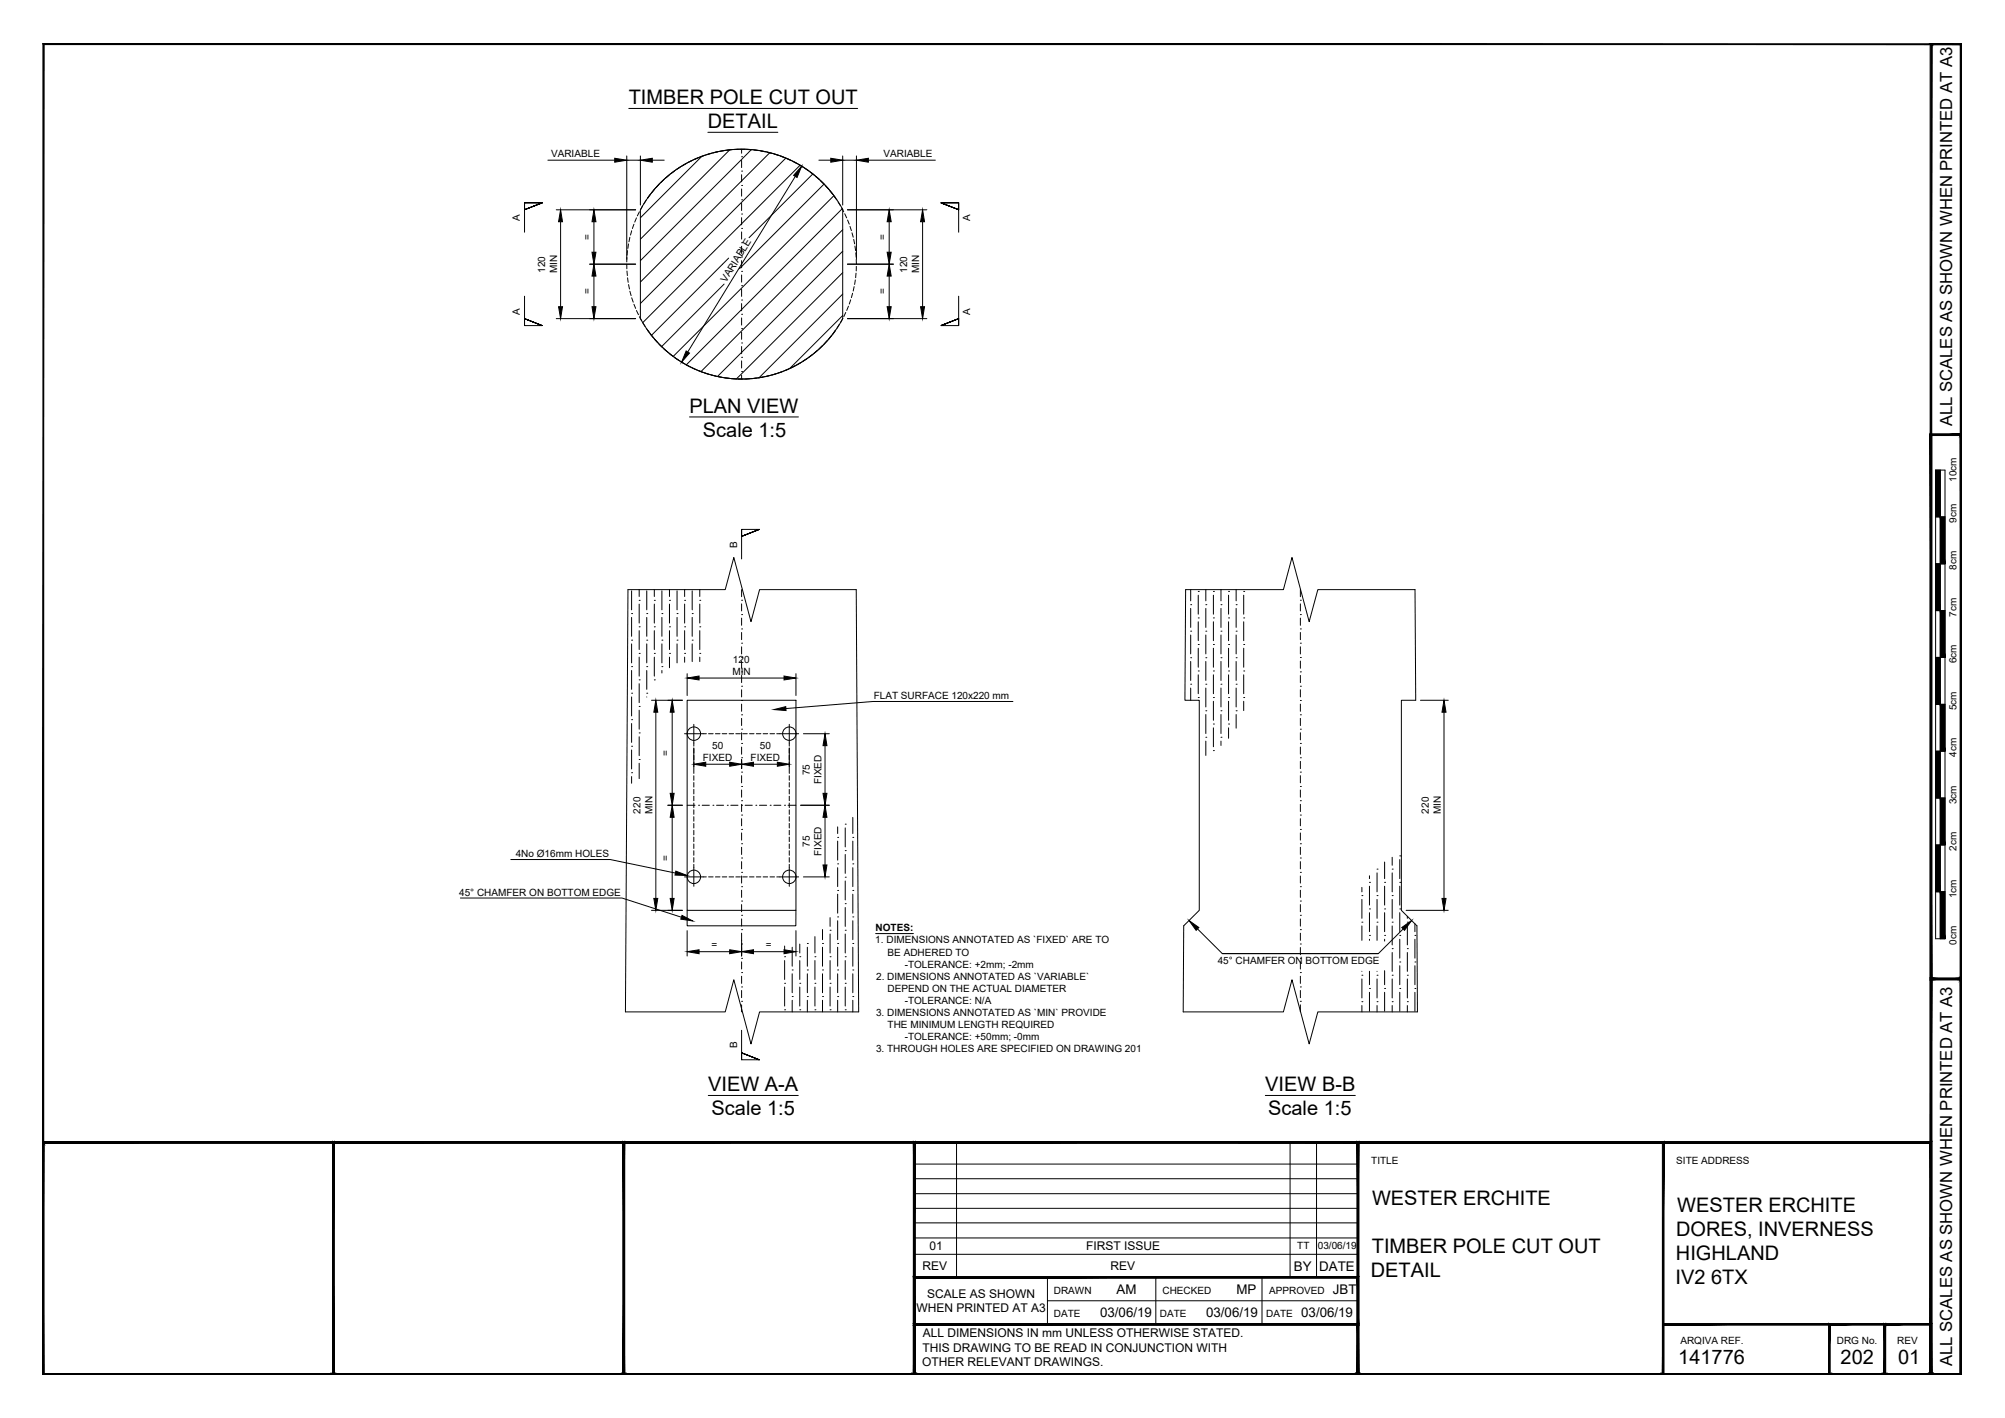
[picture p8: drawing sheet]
<svg xmlns="http://www.w3.org/2000/svg" width="420mm" height="297mm" viewBox="0 0 420 297" stroke-linecap="round" stroke-linejoin="round" font-family="sans-serif">
<!-- layer: TEXT AND DIMENSIONS -->
<g fill="none" stroke="#000" stroke-width=".21">
<path d="M114.8 33.6h14M131.3 33.6h2.9M131.3 32.7v21.6M131.8 22.7h47.9M134.2 32.7v10.3M136.7 33.6h2.5M147 32.8l-12.8 12.8M148.3 27.7h14.7M152.9 31.4l-18.7 18.7M155.4 38.8h.1M155.4 35.8h.1M155.4 32.8h.1"/>
<path d="M155.4 31.3v.8M155.4 33.6v1.5M155.4 36.6v1.5M155.4 39.6v1.5M157.4 31.4l-23.2 23.2M161.3 32l-27.1 27.1M164.7 33.1l-30.5 30.5M166.7 36.9l-22.6 36.8M167.6 34.6l-32.9 33M170.3 36.5l-13.3 13.3M171.6 33.6h2.5M172.7 38.6l-17.7 17.7"/>
<path d="M176.6 32.7v10.3M176.6 33.6h2.9M179.5 32.7v21.6M182 33.6h14M113.6 42.5h-3.7h3.7l-3.7 1.4 3.7-1.4-3.7 1.4v-1.4v6.1M116.6 43.9h16.6M117.5 46.4v17.8M123.6 55.3h9.6M124.5 46.4v6.4M124.5 57.8v6.4M151.7 59.5l-13.1 13.1M152.7 54.1l-16.2 16.2"/>
<path d="M155.4 59.8h.1M155.4 56.8h.1M155.4 53.8h.1M155.4 50.8h.1M155.4 47.8h.1M155.4 44.8h.1M155.4 41.9h.1M155.4 42.6v1.5M155.4 45.6v1.5M155.4 48.6v1.5M155.4 51.6v1.5M155.4 54.6v1.5"/>
<path d="M155.4 57.6v1.5M174.7 41l-33.6 33.7M176.5 43.7l-32.7 32.7M176.6 48.1l-29.7 29.8M176.6 52.6l-26.3 26.3M176.6 57.1l-22.3 22.3M177.6 43.9h16.6M177.6 55.3h9.6M186.3 46.4v6.4M186.3 57.8v6.4M193.3 46.4v17.8M197.2 42.5h3.7h-3.7l3.7 1.4-3.7-1.4 3.7 1.4v-1.4v6.1"/>
<path d="M109.9 62v6.2h3.7l-3.7-1.5 3.7 1.5-3.7-1.5v1.5M116.6 66.7h16.6M155.4 77.8h.1M155.4 74.9h.1M155.4 71.8h.1M155.4 68.8h.1M155.4 65.8h.1M155.4 62.9h.1M155.4 60.6v1.5M155.4 63.6v1.5M155.4 66.6v1.5M155.4 69.6v1.5"/>
<path d="M155.4 72.6v1.5M155.4 75.6v1.5M155.4 78.6v.8M176.6 61.6l-17.5 17.5M176.6 66.1l-11.1 11.1M177.6 66.7h16.6M200.9 62v6.2h-3.7l3.7-1.5-3.7 1.5 3.7-1.5v1.5M144.5 87.3h22.8M155.4 110.9v1.5l3.7-1.5-3.7 1.5 3.7-1.5h-3.7v6.2M131.6 123.5h20.4l1.8-6.7 3.6 13.4 1.8-6.7h20.2M132.4 139.6h.1M132.4 134.1h.1"/>
<path d="M132.4 128.5h.1M132.4 123.8v3.9M132.4 129.3v4M132.4 134.9v4M133.9 136.9h.1M133.9 131.3h.1M133.9 125.8h.1M133.9 123.5v1.5M133.9 126.5v4M133.9 132.1v4M133.9 137.7v3.9M135.5 139.6h.1"/>
<path d="M135.5 134.1h.1M135.5 128.5h.1M135.5 123.8v3.9M135.5 129.3v4M135.5 134.9v4M137.1 136.9h.1M137.1 131.3h.1M137.1 125.8h.1M137.1 123.5v1.5M137.1 126.5v4M137.1 132.1v4M137.1 137.7v3.9"/>
<path d="M138.7 139.6h.1M138.7 134.1h.1M138.7 128.5h.1M138.7 123.8v3.9M138.7 129.3v4M138.7 134.9v4M140.3 136.9h.1M140.3 131.3h.1M140.3 125.8h.1M140.3 123.5v1.5M140.3 126.5v4M140.3 132.1v4"/>
<path d="M140.3 137.7v2.2M141.9 134.1h.1M141.9 128.5h.1M141.9 123.8v3.9M141.9 129.3v4M141.9 134.9v4M143.5 136.9h.1M143.5 131.3h.1M143.5 125.8h.1M143.5 123.5v1.5M143.5 126.5v4M143.5 132.1v4"/>
<path d="M143.5 137.7v1M145.1 134.1h.1M145.1 128.5h.1M145.1 123.8v3.9M145.1 129.3v4M145.1 134.9v3.7M146.6 136.9h.1M146.6 131.3h.1M146.6 125.8h.1M146.6 123.5v1.5M146.6 126.5v4M146.6 132.1v4"/>
<path d="M146.6 137.7v.9M155.4 137.7h.1M155.4 134.7h.1M155.4 131.7h.1M155.4 128.7h.1M155.4 125.7h.1M155.4 123.5v1.5M155.4 126.5v1.5M155.4 129.5v1.5M155.4 132.5v1.5M155.4 135.5v1.5M155.4 138.5v1.5"/>
<path d="M248.5 123.5h20.4l1.8-6.7 3.6 13.4 1.9-6.7h20.3M249.5 137.8h.1M249.5 132.2h.1M249.5 126.7h.1M249.5 123.5v2.4M249.5 127.5v3.9M249.5 133v4M249.5 138.6v3.9M251.1 135h.1M251.1 129.4h.1M251.1 123.9h.1M251.1 124.7v4"/>
<path d="M251.1 130.2v4M251.1 135.8v4M252.7 137.8h.1M252.7 132.2h.1M252.7 126.7h.1M252.7 123.5v2.4M252.7 127.5v3.9M252.7 133v4M252.7 138.6v3.9M254.3 135h.1M254.3 129.4h.1M254.3 123.9h.1"/>
<path d="M254.3 124.7v4M254.3 130.2v4M254.3 135.8v4M255.9 137.8h.1M255.9 132.2h.1M255.9 126.7h.1M255.9 123.5v2.4M255.9 127.5v3.9M255.9 133v4M255.9 138.6v3.9M257.5 135h.1M257.5 129.4h.1"/>
<path d="M257.5 123.9h.1M257.5 124.7v4M257.5 130.2v4M257.5 135.8v4M259 137.8h.1M259 132.2h.1M259 126.7h.1M259 123.5v2.4M259 127.5v3.9M259 133v4M259 138.6v3.9M260.6 135h.1"/>
<path d="M260.6 129.4h.1M260.6 123.9h.1M260.6 124.7v4M260.6 130.2v4M260.6 135.8v4M272.5 137.7h.1M272.5 134.7h.1M272.5 131.7h.1M272.5 128.7h.1M272.5 125.7h.1M272.5 123.5v1.5M272.5 126.5v1.5"/>
<path d="M272.5 129.5v1.5M272.5 132.5v1.5M272.5 135.5v1.5M272.5 138.5v1.5M132.4 156.3h.1M132.4 150.8h.1M132.4 145.2h.1M132.4 140.4v4M132.4 146v4M132.4 151.6v3.9M132.4 157.1v4M133.9 159.1h.1"/>
<path d="M133.9 153.5h.1M133.9 148h.1M133.9 142.4h.1M133.9 143.2v4M133.9 148.8v3.9M133.9 154.3v4M133.9 159.9v3.2M135.5 145.2h.1M135.5 140.4v4M135.5 146h.1M136.5 146.7h6.5M137.1 142.4h.1"/>
<path d="M137.4 149.2v39M138.7 140.4v.6M140.9 149.2v17M143.4 153.7h4M144 141.1v4.6M145.4 151.7v3.9M145.4 156.7v4.3M146.5 142h17.8M155.4 158.7h.1M155.4 155.7h.1M155.4 152.7h.1M155.4 149.7h.1"/>
<path d="M155.4 146.7h.1M155.4 143.7h.1M155.4 140.7h.1M155.4 141.5v1.5M155.4 144.5v1.5M155.4 147.5v1.5M155.4 150.5v1.5M155.4 153.5v1.5M155.4 156.5v1.5M155.4 159.1v1.9M163.4 153.7h4M165.4 151.7v3.9"/>
<path d="M165.4 156.7v4.3M166.8 141.1v4.6M168.4 153.7h5.4M172.9 156.2v10M212.3 146.9h-29.4l-18.2 1.5M249.5 143.3h.1M249.5 144.1v2.6M251.1 146.1h.1M251.1 140.6h.1M251.1 141.4v3.9M252.7 154.4h.1M252.7 148.9h.1"/>
<path d="M252.7 143.3h.1M252.7 144.1v4M252.7 149.7v4M252.7 155.2v3M254.3 157.2h.1M254.3 151.7h.1M254.3 146.1h.1M254.3 140.6h.1M254.3 141.4v3.9M254.3 146.9v4M254.3 152.5v3.9M255.9 154.4h.1"/>
<path d="M255.9 148.9h.1M255.9 143.3h.1M255.9 144.1v4M255.9 149.7v4M255.9 155.2v1M257.5 151.7h.1M257.5 146.1h.1M257.5 140.6h.1M257.5 141.4v3.9M257.5 146.9v4M257.5 152.5v2.2M259 148.9h.1"/>
<path d="M259 143.3h.1M259 144.1v4M259 149.7v2.8M260.6 146.1h.1M260.6 140.6h.1M260.6 141.4v3.9M260.6 146.9v2M272.5 158.7h.1M272.5 155.7h.1M272.5 152.7h.1M272.5 149.7h.1M272.5 146.7h.1"/>
<path d="M272.5 143.7h.1M272.5 140.7h.1M272.5 141.5v1.5M272.5 144.5v1.5M272.5 147.5v1.5M272.5 150.5v1.5M272.5 153.5v1.5M272.5 156.5v1.5M272.5 159.5v1.5M297.7 146.7h5.8M302.6 149.2v39M132.4 161.9h.1"/>
<path d="M132.4 162.7v1.4M140 168.7h3M140.9 171.2v17M144 168.7h1.6M146.4 168.7h.1M147.2 168.7h1.5M147.9 160.1h5M149.4 168.7h.1M150.2 168.7h1.4M152.4 168.7h.1M153.1 168.7h1.5M155.4 179.7h.1"/>
<path d="M155.4 176.7h.1M155.4 173.7h.1M155.4 170.7h.1M155.4 167.7h.1M155.4 164.7h.1M155.4 161.7h.1M155.4 168.7h.1M155.4 162.5v1.5M155.4 165.5v1.5M155.4 168.5v1.5M155.4 171.5v1.5M155.4 174.5v1.5"/>
<path d="M155.4 177.5v1.5M156.1 168.7h1.5M157.9 160.1h5M158.4 168.7h.1M159.2 168.7h1.5M161.4 168.7h.1M162.2 168.7h1.4M164.4 168.7h.1M165.1 168.7h1.7M167.8 168.7h6M172.9 171.2v10M175.5 175.4h.1"/>
<path d="M175.5 173.2v1.4M175.5 176.2v4M177.1 172.6h.1M177.1 178.2h.1M177.1 173.4v4M177.1 179v4M178.7 175.4h.1M178.7 171.2v3.4M178.7 176.2v4M272.5 179.7h.1M272.5 176.7h.1M272.5 173.7h.1"/>
<path d="M272.5 170.7h.1M272.5 167.7h.1M272.5 164.7h.1M272.5 161.7h.1M272.5 162.5v1.5M272.5 165.5v1.5M272.5 168.5v1.5M272.5 171.5v1.5M272.5 174.5v1.5M272.5 177.5v1.5M291.7 179.6v1.7M293.3 179.3h.1"/>
<path d="M96.5 188.1h33.8l12.5 4M107 180.1h20.9l13.6 2.8M136.5 190.7h6.5M143.4 183.7h4M144 190.7v3.2h22.8v-3.2M144 195v5.3M145.4 181.7v4M146.5 199.4h6.4M155.4 197.7h.1M155.4 194.7h.1M155.4 191.7h.1M155.4 188.8h.1"/>
<path d="M155.4 185.7h.1M155.4 182.7h.1M155.4 180.5v1.5M155.4 183.5v1.5M155.4 186.5v1.5M155.4 189.5v1.5M155.4 192.5v1.5M155.4 195.5v4.8M157.9 199.4h6.4M163.4 183.7h4M164.4 198.2v1.4M165.4 181.7v4"/>
<path d="M166 198.4v4M166.8 195v5.3M167.6 197.8v1.8M168.4 183.7h5.4M169.2 197.6h.1M169.2 198.4v4M170.8 196.2v3.4M172.4 197.6h.1M172.4 194.7v2.1M172.4 198.4v4M173.9 194.9h.1M173.9 192.2v1.9"/>
<path d="M173.9 195.7v3.9M175.5 181h.1M175.5 186.5h.1M175.5 192.1h.1M175.5 197.6h.1M175.5 181.8v3.9M175.5 187.3v4M175.5 192.9v3.9M175.5 198.4v4M177.1 183.8h.1M177.1 189.3h.1M177.1 194.9h.1"/>
<path d="M177.1 184.5v4M177.1 190.1v4M177.1 195.7v3.9M178.7 181h.1M178.7 186.5h.1M178.7 192.1h.1M178.7 197.6h.1M178.7 181.8v3.9M178.7 187.3v4M178.7 192.9v3.9M178.7 198.4v4M183.5 195.6h7.9"/>
<path d="M251 194.6l5.1 5.2h32.7M272.5 197.7h.1M272.5 194.7h.1M272.5 191.7h.1M272.5 188.8h.1M272.5 185.7h.1M272.5 182.7h.1M272.5 180.5v1.5M272.5 183.5v1.5M272.5 186.5v1.5M272.5 189.5v1.5M272.5 192.5v1.5"/>
<path d="M272.5 195.5v1.5M272.5 198.5v1.5M285.4 187.6h.1M285.4 193.2h.1M285.4 185.9v.9M285.4 188.4v4M285.4 194v3M287 184.8h.1M287 190.4h.1M287 195.9h.1M287 183.5v.6M287 185.6v4"/>
<path d="M287 191.2v4M287 196.8v.2M288.6 182.1h.1M288.6 187.6h.1M288.6 193.2h.1M288.6 182.8v4M288.6 188.4v4M288.6 194v3M290.2 184.8h.1M290.2 190.4h.1M290.2 195.9h.1M290.2 180.6v3.5"/>
<path d="M290.2 185.6v4M290.2 191.2v4M290.2 196.8v.3M291.7 182.1h.1M291.7 187.6h.1M291.7 193.2h.1M291.7 198.7h.1M291.7 182.8v4M291.7 188.4v4M291.7 194v3.9M291.7 199.5v4M293.3 184.8h.1"/>
<path d="M293.3 190.4h.1M293.3 195.9h.1M293.3 180.1v4M293.3 185.6v4M293.3 191.2v4M293.3 196.8v3.9M294 194.6l-5.2 5.2h-32.7M294.7 190.7h8.8M294.9 193.2h.1M294.9 198.7h.1M294.9 191.9v.5M294.9 194v3.9"/>
<path d="M294.9 199.5v4M296.5 195.9h.1M296.5 193.5v1.7M296.5 196.8v3.9M131.1 212h20.9l1.8-6.8 3.6 13.5 1.8-6.7h20.7M155.4 209.7h.1M155.4 206.7h.1M155.4 203.7h.1M155.4 200.8h.1M155.4 215.8v6.2h3.7l-3.7-1.5 3.7 1.5-3.7-1.5v1.5M155.4 201.5v1.5M155.4 204.5v1.5"/>
<path d="M155.4 207.5v1.5M155.4 210.5v1.5M164.4 200.4h.1M164.4 206h.1M164.4 211.5h.1M164.4 201.2v4M164.4 206.8v3.9M166 203.2h.1M166 208.8h.1M166 204v3.9M166 209.5v2.5M167.6 200.4h.1"/>
<path d="M167.6 206h.1M167.6 211.5h.1M167.6 201.2v4M167.6 206.8v3.9M169.2 203.2h.1M169.2 208.8h.1M169.2 204v3.9M169.2 209.5v2.5M170.8 200.4h.1M170.8 206h.1M170.8 211.5h.1M170.8 201.2v4"/>
<path d="M170.8 206.8v3.9M172.4 203.2h.1M172.4 208.8h.1M172.4 204v3.9M172.4 209.5v2.5M173.9 200.4h.1M173.9 206h.1M173.9 211.5h.1M173.9 201.2v4M173.9 206.8v3.9M175.5 203.2h.1M175.5 208.8h.1"/>
<path d="M175.5 204v3.9M175.5 209.5v2.5M177.1 200.4h.1M177.1 206h.1M177.1 211.5h.1M177.1 201.2v4M177.1 206.8v3.9M178.7 203.2h.1M178.7 208.8h.1M178.7 204v3.9M178.7 209.5v2.5M247.9 212h21l1.8-6.8 3.6 13.5 1.9-6.7h20.8"/>
<path d="M272.5 209.7h.1M272.5 206.7h.1M272.5 203.7h.1M272.5 200.8h.1M272.5 201.5v1.5M272.5 204.5v1.5M272.5 207.5v1.5M272.5 210.5v1.5M285.4 204.3h.1M285.4 209.8h.1M285.4 203.5h.1M285.4 205.1v3.9"/>
<path d="M285.4 210.6v1.4M287 207.1h.1M287 203.5v2.8M287 207.9v3.9M288.6 204.3h.1M288.6 209.8h.1M288.6 203.5h.1M288.6 205.1v3.9M288.6 210.6v1.4M290.2 207.1h.1M290.2 203.3v3M290.2 207.9v3.9"/>
<path d="M291.7 204.3h.1M291.7 209.8h.1M291.7 205.1v3.9M291.7 210.6v1.4M293.3 201.5h.1M293.3 207.1h.1M293.3 202.3v4M293.3 207.9v3.9M294.9 204.3h.1M294.9 209.8h.1M294.9 205.1v3.9M294.9 210.6v1.4"/>
<path d="M296.5 201.5h.1M296.5 207.1h.1M296.5 202.3v4M296.5 207.9v3.9M148.4 229.5h18.9M265.2 229.5h18.8"/>
</g>
<g fill="#000" stroke="#000" stroke-width=".21">
<path d="M128.8 33.2l2.5 .4-2.5 .4zM134.2 33.6l2.5-.4v.8zM168 34.8l-1 2.4-.7-.5zM174.1 33.2l2.5 .4-2.5 .4zM179.5 33.6l2.5-.4v.8zM117.5 43.9l.4 2.5h-.8zM124.5 43.9l.4 2.5h-.8zM124.1 52.8h.8l-.4 2.5zM124.5 55.3l.4 2.5h-.8zM186.3 43.9l.5 2.5h-.9zM185.9 52.8h.9l-.5 2.5zM186.3 55.3l.5 2.5h-.9z"/>
<path d="M193.3 43.9l.4 2.5h-.8zM117.1 64.2h.8l-.4 2.5zM124.1 64.2h.8l-.4 2.5zM143.8 73.5l.7 .5-1.7 1.9zM185.9 64.2h.9l-.5 2.5zM192.9 64.2h.8l-.4 2.5zM137.4 146.7l.4 2.5h-.8zM140.9 146.7l.4 2.5h-.9zM144 142l2.5-.4v.8zM145.4 160.1l2.5-.4v.8zM152.9 159.7l2.5 .4-2.5 .4zM155.4 160.1l2.5-.4v.8z"/>
<path d="M162.9 159.7l2.5 .4-2.5 .4zM164.3 141.6l2.5 .4-2.5 .4zM162.2 148.6l2.5-.6v.9zM172.9 153.7l.4 2.5h-.8zM302.6 146.7l.4 2.5h-.8zM140.4 166.2h.9l-.4 2.5zM140.9 168.7l.4 2.5h-.9zM172.5 166.2h.8l-.4 2.5zM172.9 168.7l.4 2.5h-.8zM137 188.2h.8l-.4 2.5zM140.4 188.2h.9l-.4 2.5zM141.6 182.5l2.4 .9-2.5-.1z"/>
<path d="M142.9 191.8l2.3 1.1-2.5-.4zM144 199.4l2.5-.4v.8zM152.9 199l2.5 .4-2.5 .4zM155.4 199.4l2.5-.4v.8zM164.3 199l2.5 .4-2.5 .4zM172.5 181.2h.8l-.4 2.5zM249.2 192.8l2 1.5-.5 .6zM293.8 194.3l2-1.5-1.5 2.1zM302.2 188.2h.8l-.4 2.5z"/>
</g>
<!-- layer: PROPOSED OTHER USER 1 - HIDDEN -->
<g fill="none" stroke="#000" stroke-width=".21">
<path d="M137.2 39.6l-.6 .8M138.1 38.6l-.6 .7M139.1 37.6l-.6 .7M140.2 36.7l-.7 .6M141.4 35.8l-.8 .6M142.5 35l-.7 .5M143.8 34.3l-.8 .5M145 33.6l-.8 .4M146.3 33l-.8 .4M147.7 32.5l-.9 .4M149.1 32.1l-1 .3M150.4 31.8l-.9 .2"/>
<path d="M151.8 31.5l-.9 .2M153.2 31.4l-.9 .1M154.7 31.3h-1M155.2 31.3h.9M156.6 31.3l.9 .1M158 31.4l.9 .1M159.4 31.6l1 .2M160.8 31.9l.9 .2M162.2 32.3l.9 .2M163.6 32.7l.8 .3M164.9 33.2l.8 .4M166.2 33.8l.8 .5"/>
<path d="M167.4 34.5l.9 .5M168.6 35.2l.8 .6M169.8 36.1l.8 .5M170.9 37l.7 .6M172 37.9l.7 .7M173 38.9l.6 .7M173.9 40l.6 .7M131.3 55.4l.1 .9M131.4 53.9l-.1 1M131.4 56.8l.1 .9M131.5 52.5l-.1 1M131.5 58.2l.1 .9"/>
<path d="M131.7 51.1l-.1 .9M131.7 59.6l.2 .9M132 49.7l-.2 .9M132.4 48.3l-.3 .9M132.8 47l-.3 .9M133.4 45.6l-.4 .9M134 44.4l-.4 .8M134.7 43.1l-.5 .8M135.4 41.9l-.5 .8M136.3 40.8l-.6 .7M174.8 41.1l.6 .8M175.6 42.3l.5 .8"/>
<path d="M176.4 43.5l.4 .9M177 44.8l.4 .8M177.6 46.1l.4 .9M178.1 47.4l.3 .9M178.5 48.8l.3 .9M178.9 50.2l.2 .9M179.2 51.5l.1 1M179.2 58.6l-.1 1M179.3 53l.1 .9M179.4 57.2l-.1 1M179.4 54.4l.1 .9M179.5 55.8l-.1 1"/>
<path d="M132 61l.2 .9M132.4 62.4l.3 .9M132.8 63.7l.4 .9M133.4 65.1l.4 .8M134 66.3l.5 .9M134.7 67.6l.5 .8M135.4 68.8l.6 .8M136.3 70l.6 .7M137.2 71.1l.6 .7M138.1 72.1l.7 .7M139.2 73.1l.7 .6M140.3 74l.7 .6"/>
<path d="M141.4 74.9l.8 .5M142.6 75.7l.8 .5M143.8 76.4l.8 .5M145.1 77.1l.8 .4M146.4 77.6l.9 .4M147.7 78.2l.9 .2M149.1 78.6l.9 .2M150.5 78.9l.9 .2M151.8 79.1l1 .2M153.3 79.3l.9 .1M154.7 79.4h1M157.1 79.3l-1 .1"/>
<path d="M158.5 79.2l-1 .1M159.9 79l-.9 .1M161.3 78.7l-.9 .2M162.7 78.3l-.9 .3M164 77.8l-.9 .3M165.3 77.3l-.8 .3M166.6 76.6l-.8 .5M167.9 75.9l-.9 .5M169.1 75.1l-.8 .6M170.2 74.3l-.8 .6M171.3 73.4l-.7 .6M172.3 72.4l-.6 .7"/>
<path d="M173.3 71.4l-.6 .7M174.2 70.3l-.5 .7M175.1 69.2l-.6 .7M175.9 68l-.5 .8M176.6 66.7l-.5 .9M177.2 65.5l-.4 .8M177.8 64.1l-.4 .9M178.3 62.8l-.3 .9M178.7 61.4l-.3 .9M179 60l-.2 1M145.4 155.6v.7M145.4 156.8v.9"/>
<path d="M145.4 158.2v1M145.4 159.6v1M147.4 153.7h.6M148.5 153.7h.9M149.9 153.7h1M151.3 153.7h1M152.8 153.7h.9M154.2 153.7h1M155.6 153.7h1M157.1 153.7h.9M158.5 153.7h.9M159.9 153.7h1"/>
<path d="M161.4 153.7h.9M162.8 153.7h.6M165.4 155.6v.7M165.4 156.8v.9M165.4 158.2v1M165.4 159.6v1M145.4 161.1v.9M145.4 162.5v1M145.4 163.9v1M145.4 165.4v.9M145.4 166.8v.9M145.4 168.2v1"/>
<path d="M145.4 169.6v1M145.4 171.1v.9M145.4 172.5v.9M145.4 173.9v1M145.4 175.4v.9M145.4 176.8v.9M145.4 178.2v1M145.4 179.6v1M165.4 161.1v.9M165.4 162.5v1M165.4 163.9v1M165.4 165.4v.9"/>
<path d="M165.4 166.8v.9M165.4 168.2v1M165.4 169.6v1M165.4 171.1v.9M165.4 172.5v.9M165.4 173.9v1M165.4 175.4v.9M165.4 176.8v.9M165.4 178.2v1M165.4 179.6v1M145.4 181.1v.6M147.4 183.7h.6"/>
<path d="M148.5 183.7h.9M149.9 183.7h1M151.3 183.7h1M152.8 183.7h.9M154.2 183.7h1M155.6 183.7h1M157.1 183.7h.9M158.5 183.7h.9M159.9 183.7h1M161.4 183.7h.9M162.8 183.7h.6M165.4 181.1v.6"/>
</g>
<!-- layer: MEDIUM THICKNESS -->
<path d="M131.6 123.5l-.5 88.5M179.4 123.5l.5 88.5M248.5 123.5l-.2 23.2h3v44l-3.2 3.2-.2 18.1M296.5 123.5l.2 23.2h-3v44l3.2 3.2 .1 18.1" fill="none" stroke="#000" stroke-width=".21"/>
<!-- layer: PROPOSED OTHER USER 1 -->
<g fill="none" stroke="#000" stroke-width=".21">
<path d="M134.2 43.9v22.8a24.1 24.1 0 0 0 40.9 2.5M135.7 41.5a24.1 24.1 0 0 1 40.9 2.4M175.1 41.5a24.1 24.1 0 0 0-40.9 2.4M176.6 43.9v22.8a24.1 24.1 0 0 1-40.9 2.5M144 146.7h22.8v44h-22.8z"/>
<circle cx="145.4" cy="153.7" r="1.41"/>
<circle cx="165.4" cy="153.7" r="1.41"/>
<circle cx="145.4" cy="183.7" r="1.41"/>
<circle cx="165.4" cy="183.7" r="1.41"/>
</g>
<!-- layer: 0 -->
<g fill="none" stroke="#000" stroke-width=".21">
<path d="M405.6 98.5h2v98.1h-2zM406.6 98.5v98.1M405.6 118.1h2M405.6 108.3h2M405.6 137.7h2M405.6 127.9h2M405.6 157.4h2M405.6 147.6h2M405.6 177h2M405.6 167.2h2M405.6 186.8h2M200.4 239.3v28.3"/>
<path d="M270.3 239.3v28.3M275.9 239.3v28.3M191.6 250h93M191.6 246.9h93M191.6 243.8h93M191.6 256.2h93M191.6 253.1h93M191.6 259.3h93M191.6 262.7h93M219.5 267.6v9.8M219.5 272.5h65.1M242.2 267.6v9.8"/>
<path d="M264.5 267.6v9.8"/>
</g>
<g fill="#000" stroke="#000" stroke-width=".21">
<path d="M9 9.2l.2 .1h401.6zM9 9.2h402l-.2 .1z"/>
<path d="M404.5 9.2l.3 .1zM404.5 9.2l.3 .1-.3 278.6zM404.8 9.3l-.3 278.6 .3-.1zM404.5 287.9l.3-.1z"/>
<path d="M404.6 9.2l.2 .1h6zM404.6 9.2h6.4l-.2 .1z"/>
<path d="M410.8 9.3v278.5l.2-278.6zM411 9.2v278.7l-.2-.1z"/>
<path d="M410.8 9.3v278.5l.2-278.6zM411 9.2v278.7l-.2-.1z"/>
<path d="M404.5 90.9l.3 .3 6.2-.3zM404.8 91.2l6.2-.3-.2 .3zM411 90.9l-.2 .3z"/>
<path d="M404.5 90.9l.3 114v-113.7zM404.5 90.9l.3 114-.3 .3z"/>
<path d="M405.6 98.5l1 9.8v-9.8zM405.6 98.5l1 9.8h-1z"/>
<path d="M411 91l-.2 .2 .2 113.9zM410.8 91.2l.2 113.9-.2-.2zM410.8 204.9l.2 .3zM404.8 204.9h6l.2 .3zM404.8 204.9l-.3 .3h6.5z"/>
<path d="M405.6 118.1l1 9.8v-9.8zM405.6 118.1l1 9.8h-1z"/>
<path d="M406.6 108.3l1 9.8v-9.8zM406.6 108.3l1 9.8h-1z"/>
<path d="M405.6 137.7l1 9.8v-9.8zM405.6 137.7l1 9.8h-1z"/>
<path d="M406.6 127.9l1 9.8v-9.8zM406.6 127.9l1 9.8h-1z"/>
<path d="M405.6 157.4l1 9.8v-9.8zM405.6 157.4l1 9.8h-1z"/>
<path d="M406.6 147.5l1 9.9v-9.9zM406.6 147.5l1 9.9h-1z"/>
<path d="M405.6 177l1 9.8v-9.8zM405.6 177l1 9.8h-1z"/>
<path d="M406.6 167.2l1 9.8v-9.8zM406.6 167.2l1 9.8h-1z"/>
<path d="M406.6 186.8l1 9.8v-9.8zM406.6 186.8l1 9.8h-1z"/>
<path d="M404.5 204.9l.3 .3 6.2-.3zM404.8 205.2l6.2-.3-.2 .3zM411 204.9l-.2 .3z"/>
<path d="M411 205l-.2 .2 .2 82.7zM410.8 205.2l.2 82.7-.2-.1zM410.8 287.8l.2 .1z"/>
<path d="M9 239.1l.2 .4zM9 239.1l395.5 .4h-395.3zM9 239.1l395.5 .4 .3-.4z"/>
<path d="M9.2 239.5h60.5l.3-.4zM9 239.1h61l-60.8 .4zM9 239.1l.2 .4z"/>
<path d="M70 239.5h60.6l.3-.4zM69.7 239.1h61.2l-60.9 .4zM69.7 239.1l.3 48.7v-48.3zM69.7 239.1l.3 48.7-.3 .1zM69.7 287.9l.3-.1z"/>
<path d="M130.9 239.5h60.5l.4-.4zM130.6 239.1h61.2l-60.9 .4zM130.6 239.1l.3 48.7v-48.3zM130.6 239.1l.3 48.7-.3 .1zM130.6 287.9l.3-.1z"/>
<path d="M191.8 239.5h92.6l.3-.4zM191.4 239.1h93.3l-92.9 .4zM191.4 239.1l.4 48.7v-48.3zM191.4 239.1l.4 48.7-.4 .1zM191.4 287.9l.4-.1z"/>
<path d="M284.7 239.5h63.7l.3-.4zM284.4 239.1h64.3l-64 .4zM284.4 239.1l.3 48.7v-48.3zM284.4 239.1l.3 48.7-.3 .1zM284.4 287.9l.3-.1z"/>
<path d="M404.8 239.1l-.3 .4 .3 48.4zM404.5 239.5l.3 48.4-.3-.1zM404.5 287.8l.3 .1z"/>
<path d="M191.4 277.2l.4 .4 92.9-.4zM191.8 277.6l92.9-.4-.3 .4zM284.7 277.2l-.3 .4 .3 10.3zM284.4 277.6l.3 10.3-.3-.1zM284.4 287.8l.3 .1z"/>
<path d="M191.4 277.6h93.3l-.3-.4zM191.4 277.6l.4-.4h92.6zM191.4 267.4v10.2l.4-.4zM191.4 267.4l.4 .4v9.4zM191.4 267.4l.4 .4 92.9-.4zM191.8 267.8l92.9-.4-.3 .4zM284.7 267.4l-.3 .4 .3 9.8zM284.4 267.8l.3 9.8-.3-.4z"/>
<path d="M383.2 277.2l.3 .4 11.6-.4zM383.5 277.6l11.6-.4-.3 .4zM394.8 277.6l.3 10.3v-10.7zM394.8 277.6l.3 10.3-.3-.1zM394.8 287.8l.3 .1z"/>
<path d="M348.5 277.6h34.8v-.4zM348.5 277.2h34.8l-34.8 .4z"/>
<path d="M394.8 277.2l.3 .4 9.7-.4zM395.1 277.6l9.7-.4-.3 .4zM404.8 277.2l-.3 .4 .3 10.3zM404.5 277.6l.3 10.3-.3-.1zM404.5 287.8l.3 .1z"/>
<path d="M9.2 9.3l-.2 278.6 .2-.1zM9 9.2l.2 .1-.2 278.6z"/>
<path d="M9.2 239.5l-.2 48.4 .2-.1zM9 239.3l.2 .2-.2 48.4z"/>
<path d="M9.2 287.8l60.6 .1-.1-.1zM9 287.9l.2-.1 60.6 .1z"/>
<path d="M69.7 287.8l.3 .1zM70 239.1v48.8l-.3-.1zM70 239.1l-.3 .4v48.3z"/>
<path d="M70 287.8l60.7 .1-.1-.1zM70 287.8l60.7 .1h-60.9z"/>
<path d="M130.6 287.8l.3 .1zM130.9 239.1v48.8l-.3-.1zM130.9 239.1l-.3 .4v48.3z"/>
<path d="M130.9 287.8l60.7 .1-.2-.1zM130.9 287.8l60.7 .1h-60.9z"/>
<path d="M191.4 287.8l.4 .1zM191.8 239.1v48.8l-.4-.1zM191.4 239.5v48.3l.4-48.7z"/>
<path d="M191.8 287.8l92.8 .1-.2-.1zM191.8 287.8l92.8 .1h-93z"/>
<path d="M284.4 287.8l.3 .1zM284.7 239.1v48.8l-.3-.1zM284.7 239.1l-.3 .4v48.3z"/>
<path d="M191.6 287.9h93l-.2-.1zM191.6 287.9l.2-.1h92.6zM191.4 287.9l.4-.1zM191.8 277.6v10.2l-.4 .1zM191.4 277.2v10.7l.4-10.3z"/>
<path d="M284.7 287.8l63.8 .1-.1-.1zM284.6 287.9l.1-.1 63.8 .1z"/>
<path d="M348.4 287.8l.3 .1zM348.7 239.1v48.8l-.3-.1zM348.7 239.1l-.3 .4v48.3z"/>
<path d="M383.3 287.9h11.7l-.2-.1zM383.3 287.9l.2-.1h11.3zM383.2 287.9l.3-.1zM383.5 277.6v10.2l-.3 .1zM383.2 277.2v10.7l.3-10.3z"/>
<path d="M9 287.9h395.6l-.1-.1zM9 287.9l.2-.1h395.3zM9 239.3v48.6l.2-.1zM9 239.3l.2 .2v48.3z"/>
<path d="M395 287.9h9.6l-.1-.1zM395 287.9l.1-.1h9.4zM394.8 287.9l.3-.1zM395.1 277.6v10.2l-.3 .1zM394.8 277.2v10.7l.3-10.3z"/>
<path d="M9.2 287.8l401.8 .1-.2-.1zM9 287.9l.2-.1 401.8 .1z"/>
<path d="M404.8 287.8l6.2 .1-.2-.1zM404.6 287.9l.2-.1 6.2 .1z"/>
<path d="M404.6 287.9h6.4l-.2-.1zM404.6 287.9l.2-.1h6zM404.5 287.9l.3-.1zM404.8 205.2v82.6l-.3 .1zM404.5 204.9v83l.3-82.7z"/>
</g>
<g font-size="4.2">
<text x="131.8" y="21.8">TIMBER POLE CUT OUT</text>
<text x="148.3" y="26.8">DETAIL</text>
<text x="144.5" y="86.5">PLAN VIEW</text>
<text x="147.3" y="91.5">Scale 1:5</text>
<text x="148.4" y="228.6">VIEW A-A</text>
<text x="149.1" y="233.6">Scale 1:5</text>
<text x="265.2" y="228.6">VIEW B-B</text>
<text x="265.7" y="233.6">Scale 1:5</text>
<text x="287.5" y="252.4">WESTER ERCHITE</text>
<text x="351.5" y="253.9">WESTER ERCHITE</text>
<text x="287.5" y="262.4">TIMBER POLE CUT OUT</text>
<text x="351.2" y="259">DORES, INVERNESS</text>
<text x="287.3" y="267.4">DETAIL</text>
<text x="351.1" y="269.1">IV2 6TX</text>
<text x="351.2" y="264">HIGHLAND</text>
<text x="351.7" y="285.7">141776</text>
<text x="385.7" y="285.7">202</text>
<text x="397.8" y="285.6">01</text>
</g>
<g font-size="3.5">
<text x="409.1" y="89.3" transform="rotate(-90 409.1 89.3)">ALL SCALES AS SHOWN WHEN PRINTED AT A3</text>
<text x="409.1" y="286.2" transform="rotate(-90 409.1 286.2)">ALL SCALES AS SHOWN WHEN PRINTED AT A3</text>
</g>
<g font-size="2.8">
<text x="271.1" y="266.2">BY</text>
<text x="276.5" y="266.2">DATE</text>
<text x="230.5" y="275.9">03/06/19</text>
<text x="234" y="271">AM</text>
<text x="252.8" y="275.9">03/06/19</text>
<text x="259.1" y="271">MP</text>
<text x="272.7" y="275.9">03/06/19</text>
<text x="279.3" y="271">JBT</text>
</g>
<g font-size="2.5">
<text x="194.8" y="261.9">01</text>
<text x="227.6" y="261.9">FIRST ISSUE</text>
<text x="193.3" y="266.1">REV</text>
<text x="232.7" y="266.1">REV</text>
<text x="192" y="274.9">WHEN PRINTED AT A3</text>
<text x="194.3" y="271.9">SCALE AS SHOWN</text>
<text x="193.4" y="280.2">ALL DIMENSIONS IN mm UNLESS OTHERWISE STATED.</text>
<text x="193.3" y="286.2">OTHER RELEVANT DRAWINGS.</text>
<text x="193.3" y="283.2">THIS DRAWING TO BE READ IN CONJUNCTION WITH</text>
</g>
<g font-size="2.1">
<text x="115.5" y="32.9">VARIABLE</text>
<text x="185.2" y="32.9">VARIABLE</text>
<text x="109" y="46.4" transform="rotate(-90 109 46.4)">A</text>
<text x="203.3" y="46.4" transform="rotate(-90 203.3 46.4)">A</text>
<text x="123.8" y="50.3" transform="rotate(-90 123.8 50.3)">=</text>
<text x="185.6" y="50.3" transform="rotate(-90 185.6 50.3)">=</text>
<text x="114.3" y="57.2" transform="rotate(-90 114.3 57.2)">120</text>
<text x="116.8" y="57.3" transform="rotate(-90 116.8 57.3)">MIN</text>
<text x="152.1" y="59.3" transform="rotate(-58 152.1 59.3)">VARIABLE</text>
<text x="190.1" y="57.2" transform="rotate(-90 190.1 57.2)">120</text>
<text x="192.6" y="57.3" transform="rotate(-90 192.6 57.3)">MIN</text>
<text x="109" y="65.9" transform="rotate(-90 109 65.9)">A</text>
<text x="123.8" y="61.7" transform="rotate(-90 123.8 61.7)">=</text>
<text x="185.6" y="61.7" transform="rotate(-90 185.6 61.7)">=</text>
<text x="203.3" y="65.9" transform="rotate(-90 203.3 65.9)">A</text>
<text x="410" y="101" transform="rotate(-90 410 101)">10cm</text>
<text x="410" y="109.5" transform="rotate(-90 410 109.5)">9cm</text>
<text x="154.5" y="114.7" transform="rotate(-90 154.5 114.7)">B</text>
<text x="410" y="119.4" transform="rotate(-90 410 119.4)">8cm</text>
<text x="410" y="129.2" transform="rotate(-90 410 129.2)">7cm</text>
<text x="153.5" y="141.3">MIN</text>
<text x="153.6" y="138.8">120</text>
<text x="410" y="139" transform="rotate(-90 410 139)">6cm</text>
<text x="183.1" y="146.4">FLAT SURFACE 120x220 mm</text>
<text x="410" y="148.8" transform="rotate(-90 410 148.8)">5cm</text>
<text x="140.2" y="158.3" transform="rotate(-90 140.2 158.3)">=</text>
<text x="147.3" y="159.4">FIXED</text>
<text x="149.2" y="156.9">50</text>
<text x="157.3" y="159.4">FIXED</text>
<text x="159.2" y="156.9">50</text>
<text x="410" y="158.5" transform="rotate(-90 410 158.5)">4cm</text>
<text x="169.7" y="162.4" transform="rotate(-90 169.7 162.4)">75</text>
<text x="172.2" y="164.3" transform="rotate(-90 172.2 164.3)">FIXED</text>
<text x="134.2" y="170.4" transform="rotate(-90 134.2 170.4)">220</text>
<text x="136.7" y="170.6" transform="rotate(-90 136.7 170.6)">MIN</text>
<text x="299.4" y="170.4" transform="rotate(-90 299.4 170.4)">220</text>
<text x="301.9" y="170.6" transform="rotate(-90 301.9 170.6)">MIN</text>
<text x="410" y="168.5" transform="rotate(-90 410 168.5)">3cm</text>
<text x="108.1" y="179.6">4No Ø16mm HOLES</text>
<text x="169.7" y="177.4" transform="rotate(-90 169.7 177.4)">75</text>
<text x="172.2" y="179.3" transform="rotate(-90 172.2 179.3)">FIXED</text>
<text x="410" y="178.2" transform="rotate(-90 410 178.2)">2cm</text>
<text x="140.2" y="180.3" transform="rotate(-90 140.2 180.3)">=</text>
<text x="96.2" y="187.6">45° CHAMFER ON BOTTOM EDGE</text>
<text x="410" y="188.2" transform="rotate(-90 410 188.2)">1cm</text>
<text x="183.4" y="197.6">1. DIMENSIONS ANNOTATED AS `FIXED` ARE TO</text>
<text x="183.5" y="195.1">NOTES:</text>
<text x="410" y="197.9" transform="rotate(-90 410 197.9)">0cm</text>
<text x="149.1" y="198.7">=</text>
<text x="160.5" y="198.7">=</text>
<text x="186" y="200.2">BE ADHERED TO</text>
<text x="189.6" y="202.7">-TOLERANCE: +2mm; -2mm</text>
<text x="255.2" y="201.9">45° CHAMFER ON BOTTOM EDGE</text>
<text x="183.6" y="205.2">2. DIMENSIONS ANNOTATED AS `VARIABLE`</text>
<text x="186" y="207.8">DEPEND ON THE ACTUAL DIAMETER</text>
<text x="183.6" y="212.8">3. DIMENSIONS ANNOTATED AS `MIN` PROVIDE</text>
<text x="186" y="215.3">THE MINIMUM LENGTH REQUIRED</text>
<text x="189.6" y="210.3">-TOLERANCE: N/A</text>
<text x="154.5" y="219.6" transform="rotate(-90 154.5 219.6)">B</text>
<text x="183.6" y="220.4">3. THROUGH HOLES ARE SPECIFIED ON DRAWING 201</text>
<text x="189.6" y="217.9">-TOLERANCE: +50mm; -0mm</text>
<text x="287.4" y="243.8">TITLE</text>
<text x="351.3" y="243.8">SITE ADDRESS</text>
<text x="271.8" y="261.7">TT</text>
<text x="276.2" y="261.7">03/06/19</text>
<text x="220.8" y="271">DRAWN</text>
<text x="220.9" y="275.9">DATE</text>
<text x="243.1" y="275.9">DATE</text>
<text x="243.6" y="271">CHECKED</text>
<text x="265.3" y="275.9">DATE</text>
<text x="266" y="271">APPROVED</text>
<text x="352.1" y="281.5">ARQIVA REF.</text>
<text x="384.9" y="281.5">DRG No.</text>
<text x="397.6" y="281.5">REV</text>
</g>
</svg>
